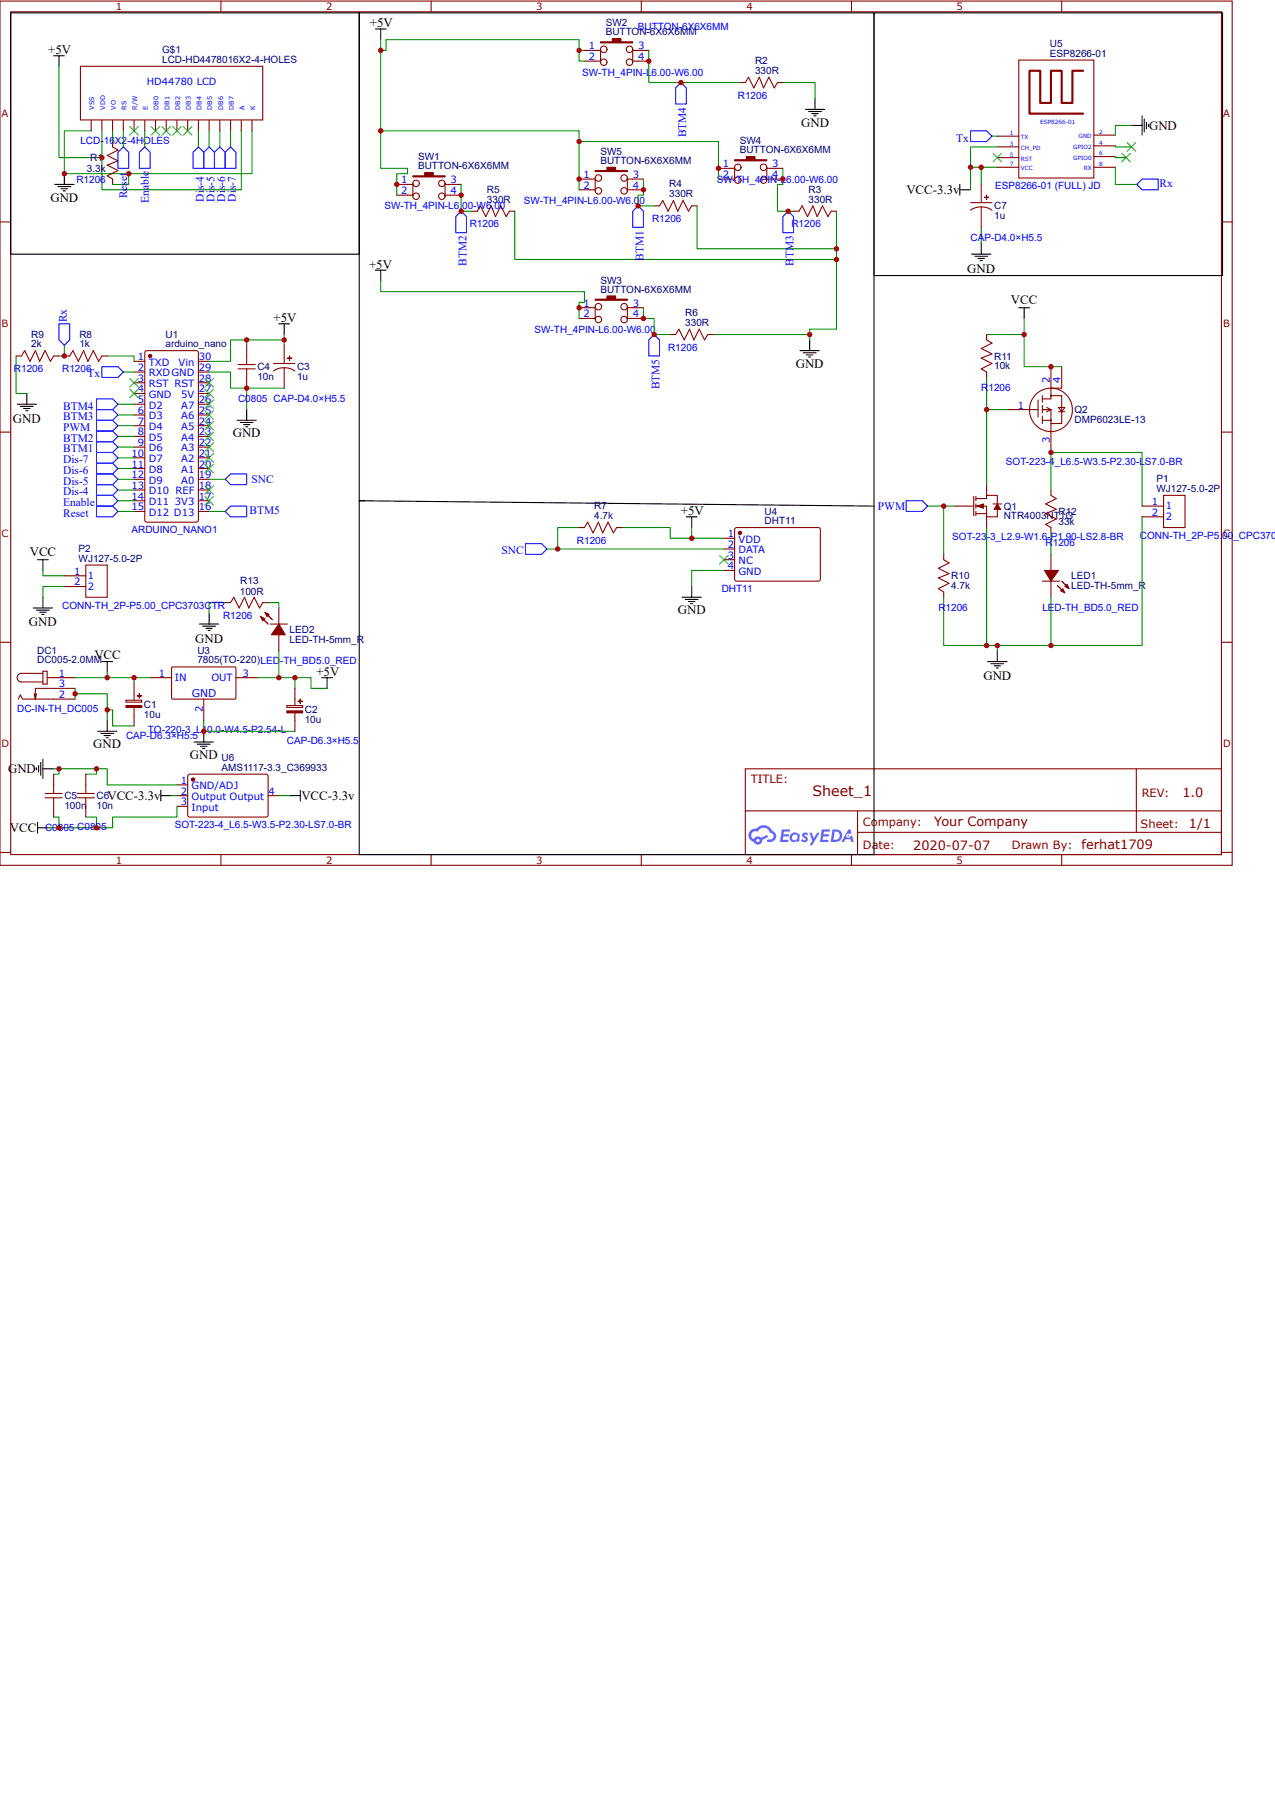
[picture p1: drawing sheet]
<svg xmlns="http://www.w3.org/2000/svg" width="210mm" height="297mm" viewBox="0 0 210 297" stroke-linecap="round" stroke-linejoin="round" font-family="sans-serif">
<g fill="none" stroke="#800" stroke-width=".18">
<path d="M0 .2h202.8v142.3h-202.8zM1.8 1.9h199.3v138.8h-199.3zM36.4 .2v1.7M71 .2v1.7M105.6 .2v1.7M140.2 .2v1.7M174.8 .2v1.7M0 36.5h1.8M201.1 36.5h1.7M0 71.1h1.8M201.1 71.1h1.7M0 105.7h1.8"/>
<path d="M201.1 105.7h1.7M122.7 126.6h78.4v14.1h-78.4zM122.7 133.5h78.3M141.2 137h59.8M141.2 133.5v7.1M187.1 126.6v10.4M0 140.3h1.8M36.4 140.7v1.8M71 140.7v1.8M105.6 140.7v1.8M140.2 140.7v1.8M174.8 140.7v1.8"/>
<path d="M201.1 140.3h1.7"/>
</g>
<g fill="#58f">
<path d="M132.2 137.2l.4-.1h.2l.3 .2-.2 .3a.24 .24 0 0 0-.2-.2 .24 .24 0 0 0-.3 .1 .73 .73 0 0 1 .5 1l-.6 .2-.5-.3 .3-.3 .3 .2 .2-.1a.88 .88 0 0 1-.5-.9z"/>
<path d="M133.3 137.1h.3l.4 .9 .5-.9h.4l-1.2 2.1h-.4l.4-.8z"/>
<path d="M128.7 136.6h1.3l.1 .1-.2 .2h-.8l-.1 .5h.8l.1 .1-.2 .2h-.8v.6h.7h.2v.3h-1.4z"/>
<path d="M135.3 136.6h1.3v.1l-.1 .2h-.9v.5h.7l.2 .1-.2 .2h-.8l-.1 .6h.8h.1v.3h-1.3z"/>
<path d="M139.7 136.6h.3l.2 .6-.3 .1a.35 .35 0 0 0-.6 .2 .35 .35 0 0 0 .3 .5 .35 .35 0 0 0 .4-.4l.3-.1 .2 1.1h-.4l-.1-.4h-.8l-.3 .4h-.4z"/>
<path d="M137 136.6l-.3 2h.7a1.05 1.05 0 0 0 1.2-1 1.05 1.05 0 0 0-1.2-1zM137.4 136.9a.71 .71 0 0 1 .8 .8 .71 .71 0 0 1-1 .6z"/>
<path d="M130.2 137.4a.77 .77 0 0 0 0 1 .77 .77 0 0 0 1 .1l.3 .1 .2-1.1-.3-.2a.76 .76 0 0 0-1.2 .1zM130.3 137.9a.5 .5 0 0 1 1 0 .5 .5 0 0 1-1 0z"/>
<path d="M123.5 136.7a1.09 1.09 0 0 0 .6 1.9 .72 .72 0 0 0 .8 .5 .72 .72 0 0 0 .6-.8l1-.5-.2-.4-1 .5a.73 .73 0 0 0-1.2 .3 .7 .7 0 0 1-.4-1 .7 .7 0 0 1 1.1-.3 1.06 1.06 0 0 1 1-.6 1.06 1.06 0 0 1 1 .8 .57 .57 0 0 1 .5 .7 .57 .57 0 0 1-.8 .4l-.3 .2a.91 .91 0 0 0 1.1 .1 .94 .94 0 0 0 .5-1 .94 .94 0 0 0-.7-.7 1.56 1.56 0 0 0-2.6-.4h-.4zM124.5 138.4a.27 .27 0 0 1 .5 0 .27 .27 0 0 1-.5 0z"/>
<circle cx="139.7" cy="137.6" r=".13"/>
</g>
<path d="M23.9 57.8l.3-.1h8.1l.4 .3v27.6l-.3 .4h-8.2l-.4-.3v-27.6z" fill="none" stroke="#800" stroke-width=".18"/>
<circle cx="24.7" cy="58.6" r=".27" fill="#800"/>
<g fill="none" stroke="#800" stroke-width=".18">
<path d="M22.1 59.5h1.7M32.7 59.5h1.7M22.1 61.3h1.7M22.1 63h1.7M22.1 64.8h1.7M22.1 66.6h1.7M22.1 68.3h1.7M22.1 70.1h1.7M22.1 71.9h1.7M22.1 73.6h1.7M22.1 75.4h1.7M22.1 77.1h1.7"/>
<path d="M22.1 78.9h1.7M32.7 61.3h1.7M32.7 63h1.7M32.7 64.8h1.7M32.7 66.6h1.7M32.7 68.3h1.7M32.7 70.1h1.7M32.7 71.9h1.7M32.7 73.6h1.7M32.7 75.4h1.7M32.7 77.1h1.7M32.7 78.9h1.7"/>
<path d="M22.1 80.7h1.7M22.1 82.4h1.7M22.1 84.2h1.7M32.7 80.7h1.7M32.7 82.4h1.7M32.7 84.2h1.7M121 87l.3-.1h13.6l.2 .3-.1 8.3-.3 .2-13.6-.1-.2-.3v-8.1zM3 115.1l.4-.7 .3 .7h8.7M6 114.2l-.2 .9M7.1 110.5h.7v2.1h-.7zM7.1 110.9h-3.6a.71 .71 0 0 0-.7 .7 .71 .71 0 0 0 .7 .7h3.6M7.8 111.6h4.6"/>
<path d="M12.4 113.3h-6.6v1.8l-.2-.9M24.7 111.6h3.5M28.3 109.9l10.4-.1 .1 .2v5l-.1 .1h-10.3l-.2-.2zM33.5 115.1v3.5M38.8 111.6h3.6"/>
<circle cx="24.7" cy="58.6" r=".27"/>
</g>
<g fill="none" stroke="#000" stroke-width=".18">
<path d="M1.8 2.1h57.3v39.7h-57.3zM59.1 2.1h84.8v138.6h-84.8zM61.8 4.8h1.8M62.7 4.8v1.7M132.6 18h3.2M133.1 18.4h2.1M133.6 18.7h1.1M134 19.1h.3M134.2 16.2v1.8M45.9 53.3h1.8M46.8 53.3v1.8M61.8 44.5h1.8"/>
<path d="M62.7 44.5v1.8M131.7 57.7h3.2M132.2 58.1h2.1M132.8 58.4h1M133.1 58.8h.4M133.3 56v1.7M39 69.2h3.2M39.5 69.6h2.2M40.1 69.9h1M40.4 70.3h.4M40.6 67.4v1.8M60 82.4h-.9l84.8 .9"/>
<path d="M17.7 118.6v1.8M53 111.6h1.7M53.8 111.6v1.7M16.1 120.4h3.1M16.6 120.8h2.1M17.1 121.1h1.1M17.5 121.5h.3M32 122.2h3.1M32.5 122.5h2.1M33 122.9h1.1M33.4 123.2h.3M33.5 120.4v1.8"/>
</g>
<g fill="none" stroke="#080" stroke-width=".18">
<path d="M62.7 6.5v21.2h4.4v.9h-1.8v3.5M62.7 8.3h.9v-1.8h31.7v1.8h.9M128.9 13.6h5.3v2.6M84.7 34.8v7.9h53M114.7 33.9v7.1h23M128.9 29.5v.9h-.9v4.4h2.6M137.7 34.8v19.4h-4.4v.9h-15.9M62.7 46.3v1.7h33.5v1.8h-.9v.9M19.4 78.9h2.7M19.4 77.1h2.7M19.4 75.4h2.7M19.4 68.3h2.7"/>
<path d="M19.4 73.6h2.7M19.4 71.9h2.7M19.4 70.1h2.7M19.4 66.6h2.7M19.4 84.2h2.7M19.4 82.4h2.7M19.4 80.7h2.7M34.4 84.2h2.7M12.4 114.2h5.3v4.4M12.4 113.3v1.8M12.4 111.6h12.3M17.7 116.9h.8v2.6h3.6"/>
<path d="M22.1 111.6v.9M33.5 118.6v1.8h15M42.4 111.6h6.1v1.7M48.5 111.6h2.7v1.7h2.6"/>
</g>
<g fill="none" stroke="#00f" stroke-width=".18">
<path d="M112.1 13.6l.9 .9v2.6h-1.8v-2.6zM75.9 34.8l.9 .9v2.6h-1.8v-2.6zM105 33.9l.9 .9v2.6h-1.7v-2.6zM129.8 34.8l.8 .9v2.6h-1.7v-2.6zM107.7 55.1l.9 .9v2.6h-1.8v-2.6zM15.9 79.8h2.6l.9 .9-.9 .9h-2.6zM15.9 78h2.6l.9 .9-.9 .9h-2.6zM15.9 76.3h2.6l.9 .8-.9 .9h-2.6zM15.9 74.5h2.6l.9 .9-.9 .9h-2.6zM15.9 67.4h2.6l.9 .9-.9 .9h-2.6zM15.9 69.2h2.6l.9 .9-.9 .9h-2.6zM15.9 71h2.6l.9 .9-.9 .8h-2.6z"/>
<path d="M15.9 72.7h2.6l.9 .9-.9 .9h-2.6zM15.9 65.7h2.6l.9 .9-.9 .8h-2.6zM15.9 83.3h2.6l.9 .9-.9 .9h-2.6zM15.9 81.6h2.6l.9 .8-.9 .9h-2.6zM37.1 84.2l.9-.9h2.6v1.8h-2.6z"/>
</g>
<circle cx="121.8" cy="87.7" r=".27" fill="#800"/>
<g fill="none" stroke="#800" stroke-width=".18">
<path d="M167.7 9.9h12.4v19.4h-12.4zM164.2 22.4h3.5M164.2 24.2h3.5M164.2 26h3.5M164.2 27.5h3.5M180.1 22.2h3.5M180.1 24h3.5M180.1 25.8h3.5M180.1 27.5h3.5M119.2 88.6h1.7M119.2 90.4h1.7M119.2 92.2h1.7"/>
<path d="M119.2 93.9h1.7M31 127.6l.2-.1h12.7l.2 .3v6.5l-.3 .2h-12.7l-.2-.3v-6.4z"/>
<circle cx="121.8" cy="87.7" r=".27"/>
</g>
<path d="M112.3 98.3h3.2M112.8 98.7h2.1M113 85.1h1.7M113.3 99h1.1M113.7 99.4h.3M113.9 85.1v1.8M113.9 96.6v1.7M16.8 108.9h1.7M17.7 108.9v1.8M6.2 136.3h1.7M6.2 135.4v1.8" fill="none" stroke="#000" stroke-width=".18"/>
<path d="M40.6 56h-2.6v3.5h-3.6M46.8 56h-6.2v.8M46.8 55.1v1.7M34.4 61.3h3.6v2.6h2.6M34.4 78.9h2.7M46.8 63.9h-6.2v3.5M90 90.4h1.8M95.3 86.9h-3.5v3.5h27.4M102.4 86.9h7.9v1.7h3.6M113.9 86.9v1.7h5.3M119.2 93.9h-5.3v2.7M17.7 110.7v.9" fill="none" stroke="#080" stroke-width=".18"/>
<path d="M37.1 78.9l.9-.9h2.6v1.8h-2.6zM86.5 89.5h2.7l.8 .9-.8 .9h-2.7z" fill="none" stroke="#00f" stroke-width=".18"/>
<path d="M178.3 11.7h-1.8v5.2h-1.7v-5.2h-1.8v5.2h-1.8v-5.2h-1.7v7h8.8" fill="none" stroke="#800" stroke-width=".35"/>
<circle cx="31.8" cy="128.3" r=".27" fill="#800"/>
<g fill="none" stroke="#800" stroke-width=".18">
<path d="M29.1 129.2h1.8M29.1 131h1.8M29.1 132.8h1.8M44.1 131h1.8"/>
<circle cx="31.8" cy="128.3" r=".27"/>
</g>
<g fill="none" stroke="#080" stroke-width=".18">
<path d="M161.5 27.5v2.9M161.5 37.4v2.7M163.3 22.4h.9M164.2 27.5h-4.4v3.7M164.2 24.2h-4.4v3.3M183.6 27.5v2.9h3.5M186.2 20.7h-2.6v1.5M2.6 58.6v6.2h1.8M10.6 56.8v1.8h-.9M17.7 58.6h4.4v.9M20.3 61.3h1.8M8.8 126.6h8.9v2.6h11.4"/>
<path d="M8.8 134.5h.9v1.8M9.7 126.6v.9h-.9M14.1 134.5h1.8v1.8M15.9 126.6v.9h-1.8M28.2 131h.9M29.1 132.8v1.7h-10.6v1.8h-10.6M45.9 131h1.8"/>
</g>
<g fill="none" stroke="#000" stroke-width=".18">
<path d="M143.9 2.1h57.4v43.3h-57.4zM188 19.1v3.1M188.4 19.6v2.1M158 31.2h1.8M158 30.4v1.7M186.2 20.7h1.8M188.7 20.1v1.1M189.1 20.5v.3M159.9 41.8h3.2M160.5 42.2h2.1M161 42.5h1.1M161.4 42.9h.3"/>
<path d="M161.5 40.1v1.7M2.8 66.6h3.2M3.4 66.9h2.1M3.9 67.3h1M4.2 67.6h.4M4.4 64.8v1.8M6 126.4v.4M6.4 126v1.1M6.7 125.5v2.1M7.1 126.6h1.7M7.1 125v3.2M26.5 131h1.7"/>
<path d="M26.5 130.1v1.8M47.7 131h1.7M49.4 130.1v1.8"/>
</g>
<path d="M159.8 21.5h2.6l.9 .9-.9 .9h-2.6zM187.1 30.4l.9-.9h2.7v1.7h-2.7zM9.7 53.3h1.8v2.7l-.9 .8-.9-.8zM16.8 60.4h2.6l.9 .9-.9 .8h-2.6z" fill="none" stroke="#00f" stroke-width=".18"/>
<path d="M160.8 83.3l1.1-.3v.7z" fill="#800"/>
<path d="M160.8 83.3l1.1-.3v.7z" fill="none" stroke="#800" stroke-width=".18"/>
<path d="M164.2 83l.5 .9h-1z" fill="#800"/>
<g fill="none" stroke="#800" stroke-width=".18">
<path d="M162.4 79.8v1.8M165.9 67.4h5M170.9 65.8v2.9M171.6 65.1v1.1M171.6 66.7v1.3M171.6 68.5v1.2M171.6 69.2h1.4M172.3 67.1l.7 .3M173 65.1h1.8v4.6h-1.8M173 67.4h-1.4h1.4v7.1M173 60.4v5.3h-1.4M173 67.4l-.7 .4"/>
<path d="M174.2 67.1h1.1l-.5 .7zM174.2 67.8h1.1M174.8 60.4v3.5h-1.8M157.1 83.3h3.2M160.3 81.7v3.2M160.6 82.1h1.8v-.5h1.8v1.4M160.6 83.3h1.8v1.8h1.8v-1.2M160.6 84.6h1.8M160.6 81.7v.7M160.6 83v.7M160.6 84.2v.7M162.4 85.1v1.8"/>
<path d="M163.5 83h1.4M164.2 83l.5 .9h-1z"/>
<circle cx="173" cy="67.5" r="3.6"/>
<circle cx="173" cy="69.2" r=".09"/>
<circle cx="173" cy="65.1" r=".09"/>
</g>
<path d="M167.7 50.7h1.8M168.6 50.7v1.7M162.6 108.9h3.2M163.1 109.3h2.1M163.7 109.6h1M164 110h.4M164.2 107.2v1.7" fill="none" stroke="#000" stroke-width=".18"/>
<path d="M162.4 55.1h6.2M168.6 52.4v8h6.2M162.4 62.1v5.3M165.9 67.4h-3.5v12.4M152.7 83.3h2.7M155.4 98.3v8h8.8v.9M157.1 83.3h-1.7v8M162.4 86.9v19.4M173 80.7v-6.2h15v8.8" fill="none" stroke="#080" stroke-width=".18"/>
<path d="M149.2 82.4h2.6l.9 .9-.9 .9h-2.6z" fill="none" stroke="#00f" stroke-width=".18"/>
<path d="M171.9 93.9h2.3l-1.2 1.8z" fill="#800"/>
<path d="M171.6 95.7h2.8M171.9 93.9h2.3l-1.2 1.8z" fill="none" stroke="#800" stroke-width=".18"/>
<path d="M174.8 95.7l.7 .7z" fill="#800"/>
<path d="M174.8 95.7l.7 .7" fill="none" stroke="#800" stroke-width=".18"/>
<path d="M174.1 96.4l.7 .7z" fill="#800"/>
<path d="M174.1 96.4l.7 .7" fill="none" stroke="#800" stroke-width=".18"/>
<path d="M175.3 96.6l.4-.4 .3 .7z" fill="#800"/>
<path d="M175.3 96.6l.4-.4 .3 .7z" fill="none" stroke="#800" stroke-width=".18"/>
<path d="M174.6 97.3l.3-.4 .4 .7z" fill="#800"/>
<path d="M173 91.3v2.6M173 95.7v2.6M174.6 97.3l.3-.4 .4 .7zM188 83.3h3.5M188 85.1h3.5M191.5 81.6h3.6v5.3h-3.6z" fill="none" stroke="#800" stroke-width=".18"/>
<path d="M173 98.3v8h-8.8M173 87.7v3.6M188 85.1v21.2h-15" fill="none" stroke="#080" stroke-width=".18"/>
<path d="M45.9 102.7l1.1 1.8h-2.3z" fill="#800"/>
<path d="M44.5 102.7h2.8M45.9 102.7l1.1 1.8h-2.3z" fill="none" stroke="#800" stroke-width=".18"/>
<path d="M43.4 102l.7 .7z" fill="#800"/>
<path d="M43.4 102l.7 .7" fill="none" stroke="#800" stroke-width=".18"/>
<path d="M44.1 101.3l.7 .7z" fill="#800"/>
<path d="M44.1 101.3l.7 .7" fill="none" stroke="#800" stroke-width=".18"/>
<path d="M42.9 101.5l.7 .4-.3 .3z" fill="#800"/>
<path d="M42.9 101.5l.7 .4-.3 .3z" fill="none" stroke="#800" stroke-width=".18"/>
<path d="M43.6 100.8l.7 .4-.3 .3z" fill="#800"/>
<g fill="none" stroke="#800" stroke-width=".18">
<path d="M121.8 13.6h.9l.5-.9 .9 1.8 .9-1.8 .7 1.8 .9-1.8 .9 1.8 .5-.9h.9M77.7 34.8h.9l.5-.9 .9 1.8 .9-1.8 .7 1.8 .8-1.8 .9 1.8 .6-.9h.8M107.7 33.9h.9l.5-.9 .9 1.8 .9-1.8 .7 1.8 .9-1.8 .8 1.8 .6-.9h.8M130.6 34.8h.9l.5-.9 .9 1.8 .9-1.8 .7 1.8 .9-1.8 .9 1.8 .5-.9h.9M2.6 58.6h.9l.6-.9 .8 1.8 .9-1.8 .7 1.8 .9-1.8 .9 1.8 .5-.9h.9M10.6 58.6h.9l.5-.9 .9 1.8 .9-1.8 .7 1.8 .9-1.8 .8 1.8 .6-.9h.9M45 59.8h3.5M46.8 56.8v3M110.3 55.1h.9l.5-.9 .9 1.8 .9-1.8 .7 1.8 .9-1.8 .9 1.8 .5-.9h.9M162.4 55.1v.9l.9 .5-1.8 .9 1.8 .9-1.8 .7 1.8 .8-1.8 .9 .9 .6v.8M46.8 60.6h-.8l-1 .5M46.8 60.6h.7l1 .5"/>
<path d="M46.8 60.6v3.3M10.6 94.8h3.5M10.6 96.6h3.5M14.1 93h3.6v5.3h-3.6zM95.3 86.9h.9l.5-.9 .9 1.7 .9-1.7 .7 1.7 .9-1.7 .9 1.7 .5-.8h.9M155.4 91.3v.9l.8 .5-1.7 .9 1.7 .8-1.7 .8 1.7 .8-1.7 .9 .9 .5v.9M173 80.7v.9l.9 .5-1.8 .9 1.8 .9-1.8 .7 1.8 .8-1.8 .9 .9 .6v.8M43.6 100.8l.7 .4-.3 .3zM45.9 100.1v2.6M45.9 104.5v2.7"/>
</g>
<path d="M183.6 25.8v.2h1.8M183.6 24v.2h2.6M133.3 55.1v.9M7.1 93.9v.9h3.5M10.6 96.6h-3.5v1.7M37.1 99.2h-2.7v1.8M44.1 99.2h1.8v.9M45.9 107.2v4.4" fill="none" stroke="#080" stroke-width=".18"/>
<path d="M6.2 92.2h1.7M7.1 92.2v1.7M7.1 98.3v1.8M5.5 100.1h3.2M6 100.4h2.1M6.5 100.8h1.1M6.9 101.2h.3M32.8 102.7h3.2M33.4 103.1h2.1M33.9 103.5h1.1M34.2 103.8h.4M34.4 101v1.7" fill="none" stroke="#000" stroke-width=".18"/>
<g fill="#000">
<path d="M163.5 25.2l1.4 1.5zM164.9 25.2l-1.4 1.5z"/>
<path d="M184.7 25.2l1.4 1.5zM186.1 25.2l-1.4 1.5z"/>
<path d="M185.5 23.5l1.5 1.4zM185.5 24.9l1.5-1.4z"/>
<path d="M21.4 62.3l1.4 1.4zM22.8 62.3l-1.4 1.4z"/>
<path d="M21.4 64.1l1.4 1.4zM21.4 65.5l1.4-1.4z"/>
<path d="M33.7 80l1.4 1.4zM33.7 81.4l1.4-1.4z"/>
<path d="M33.7 76.4l1.4 1.5zM35.1 76.4l-1.4 1.5z"/>
<path d="M33.7 74.7l1.4 1.4zM35.1 74.7l-1.4 1.4z"/>
<path d="M33.7 72.9l1.4 1.4zM35.1 72.9l-1.4 1.4z"/>
<path d="M33.7 71.1l1.4 1.5zM35.1 71.1l-1.4 1.5z"/>
<path d="M33.7 69.4l1.4 1.4zM35.1 69.4l-1.4 1.4z"/>
<path d="M33.7 67.6l1.4 1.4zM35.1 67.6l-1.4 1.4z"/>
<path d="M33.7 65.8l1.4 1.5zM33.7 67.3l1.4-1.5z"/>
<path d="M33.7 64.1l1.4 1.4zM33.7 65.5l1.4-1.4z"/>
<path d="M33.7 62.3l1.4 1.4zM35.1 62.3l-1.4 1.4z"/>
<path d="M33.7 81.7l1.4 1.4zM33.7 83.1l1.4-1.4z"/>
<path d="M118.5 91.4l1.4 1.5zM119.9 91.4l-1.4 1.5z"/>
</g>
<g fill="none" stroke="#3c3" stroke-width=".18">
<path d="M163.5 25.2l1.4 1.5M164.9 25.2l-1.4 1.5M184.7 25.2l1.4 1.5M185.5 23.5l1.5 1.4M186.1 25.2l-1.4 1.5M187 23.5l-1.5 1.4M21.4 62.3l1.4 1.4M21.4 64.1l1.4 1.4M22.8 62.3l-1.4 1.4M22.8 64.1l-1.4 1.4M33.7 74.7l1.4 1.4M33.7 80l1.4 1.4"/>
<path d="M33.7 76.4l1.4 1.5M33.7 72.9l1.4 1.4M33.7 71.1l1.4 1.5M33.7 69.4l1.4 1.4M33.7 67.6l1.4 1.4M33.7 65.8l1.4 1.5M33.7 64.1l1.4 1.4M33.7 62.3l1.4 1.4M35.1 80l-1.4 1.4M35.1 76.4l-1.4 1.5M35.1 74.7l-1.4 1.4M35.1 72.9l-1.4 1.4"/>
<path d="M35.1 71.1l-1.4 1.5M35.1 69.4l-1.4 1.4M35.1 67.6l-1.4 1.4M35.1 65.8l-1.4 1.5M35.1 64.1l-1.4 1.4M35.1 62.3l-1.4 1.4M33.7 81.7l1.4 1.4M35.1 81.7l-1.4 1.4M118.5 91.4l1.4 1.5M119.9 91.4l-1.4 1.5"/>
</g>
<path d="M47.3 59h.7z" fill="#800"/>
<path d="M47.3 59h.7z" fill="none" stroke="#800" stroke-width=".18"/>
<path d="M47.6 58.6l.1 .7z" fill="#800"/>
<path d="M40.6 56.8v3.2M47.6 58.6l.1 .7zM39.2 60.7h2.8M39.2 60h2.8M40.6 60.7v3.2M20.7 116.2h2.6v.3h-2.6zM20.7 115.3h2.6v.3h-2.6zM22.1 112.5v2.8M22.1 116.5v3" fill="none" stroke="#800" stroke-width=".18"/>
<path d="M20.7 116.3h2.6" fill="none" stroke="#800" stroke-width=".32"/>
<path d="M22.6 114.6h.7z" fill="#800"/>
<path d="M22.6 114.6h.7z" fill="none" stroke="#800" stroke-width=".18"/>
<path d="M22.9 114.2v.7z" fill="#800"/>
<path d="M22.9 114.2v.7zM47.2 117h2.6v.4h-2.6zM47.2 116.2h2.6v.3h-2.6zM48.5 113.3v2.9M48.5 117.4v3" fill="none" stroke="#800" stroke-width=".18"/>
<path d="M47.2 117.2h2.6" fill="none" stroke="#800" stroke-width=".32"/>
<path d="M49.1 115.5h.7z" fill="#800"/>
<path d="M49.1 115.5h.7z" fill="none" stroke="#800" stroke-width=".18"/>
<path d="M49.4 115.1v.7z" fill="#800"/>
<g fill="none" stroke="#800" stroke-width=".18">
<path d="M159.8 33.4h3.5M161.5 34.1l-1.1 .1-.6 .4M161.5 34.1h.8l1 .5M161.5 30.4v3M161.5 34.1v3.3M37.1 99.2h.9l.5-.9 .9 1.8 .9-1.8 .7 1.8 .8-1.8 .9 1.8 .6-.9h.8M49.4 115.1v.7zM7.4 130.6h2.8M7.4 131.3h2.8M8.8 127.5v3.1M8.8 131.3v3.2M12.7 130.6h2.8"/>
<path d="M12.7 131.3h2.8M14.1 127.5v3.1M14.1 131.3v3.2"/>
</g>
<path d="M162.1 32.5h.7z" fill="#800"/>
<path d="M162.1 32.5h.7z" fill="none" stroke="#800" stroke-width=".18"/>
<path d="M162.4 32.1v.7z" fill="#800"/>
<path d="M96.2 8.3h1.8M96.2 10.1h1.8M162.4 32.1v.7z" fill="none" stroke="#800" stroke-width=".18"/>
<path d="M98.9 6.9h1.9v-.5h1.4v.5h2v.2h-5.3z" fill="#800"/>
<g fill="none" stroke="#800" stroke-width=".18">
<path d="M98 8.3h.9M98 10.1h.9M98.9 6.9h1.9v-.5h1.4v.5h2v.2h-5.3zM98.9 8.1v2.1M104.2 8.3h2.6M104.2 10.1h2.6M104.2 8.1v2.1M65.3 30.4h1.8M65.3 32.1h1.8"/>
<circle cx="99.4" cy="10.2" r=".53"/>
<circle cx="99.4" cy="8.1" r=".53"/>
<circle cx="103.6" cy="8.1" r=".53"/>
<circle cx="103.6" cy="10.2" r=".53"/>
</g>
<path d="M106.8 8.3v5.3h15" fill="none" stroke="#080" stroke-width=".18"/>
<path d="M68 29h1.9v-.6h1.4v.6h2v.1h-5.3z" fill="#800"/>
<g fill="none" stroke="#800" stroke-width=".18">
<path d="M67.1 30.4h.9M67.1 32.1h.9M68 29h1.9v-.6h1.4v.6h2v.1h-5.3zM68 30.2v2.1M73.3 30.4h2.6M73.3 32.1h2.6M73.3 30.2v2.1M95.3 29.5h1.8M95.3 31.2h1.8"/>
<circle cx="68.5" cy="32.3" r=".53"/>
<circle cx="68.5" cy="30.2" r=".53"/>
<circle cx="72.7" cy="30.2" r=".53"/>
<circle cx="72.7" cy="32.3" r=".53"/>
</g>
<path d="M75.9 30.4v4.4h1.8" fill="none" stroke="#080" stroke-width=".18"/>
<path d="M98 28.1h1.9v-.6h1.4v.6h2v.1h-5.3z" fill="#800"/>
<g fill="none" stroke="#800" stroke-width=".18">
<path d="M97.1 29.5h.9M97.1 31.2h.9M98 28.1h1.9v-.6h1.4v.6h2v.1h-5.3zM98 29.3v2.1M103.3 29.5h2.6M103.3 31.2h2.6M103.3 29.3v2.1M118.3 29.5h1.7M118.3 27.7h1.7"/>
<circle cx="98.5" cy="29.3" r=".53"/>
<circle cx="98.5" cy="31.4" r=".53"/>
<circle cx="102.7" cy="29.3" r=".53"/>
<circle cx="102.7" cy="31.4" r=".53"/>
</g>
<path d="M62.7 21.5h32.6v9.7M105.9 29.5v2.6h-.9v1.8h2.7" fill="none" stroke="#080" stroke-width=".18"/>
<path d="M120.9 26.3h2v-.5h1.4v.5h1.9v.2h-5.3z" fill="#800"/>
<g fill="none" stroke="#800" stroke-width=".18">
<path d="M120 27.7h.9M120 29.5h.9M120.9 26.3h2v-.5h1.4v.5h1.9v.2h-5.3zM120.9 27.5v2.2M126.2 27.7h2.7M126.2 29.5h2.7M126.2 27.5v2.2M95.3 50.7h1.8M95.3 52.4h1.8"/>
<circle cx="121.5" cy="27.5" r=".53"/>
<circle cx="121.5" cy="29.7" r=".53"/>
<circle cx="125.7" cy="29.7" r=".53"/>
<circle cx="125.7" cy="27.5" r=".53"/>
</g>
<path d="M95.3 23.3h23v6.2M128.9 27.7v1.8" fill="none" stroke="#080" stroke-width=".18"/>
<path d="M98 49.3h1.9v-.6h1.4v.6h2v.1h-5.3z" fill="#800"/>
<g fill="none" stroke="#800" stroke-width=".18">
<path d="M13.2 10.9h30.1v8.8h-30.1zM15 19.8v1.7M16.8 19.8v1.7M18.5 19.8v1.7M20.3 19.8v1.7M22.1 19.8v1.7M23.8 19.8v1.7M25.6 19.8v1.7M27.4 19.8v1.7M29.1 19.8v1.7M30.9 19.8v1.7M32.7 19.8v1.7"/>
<path d="M34.4 19.8v1.7M36.2 19.8v1.7M38 19.8v1.7M39.7 19.8v1.7M41.5 19.8v1.7M18.5 23.3v.9l.9 .5-1.7 .9 1.7 .9-1.7 .7 1.7 .9-1.7 .9 .8 .5v.9M97.1 50.7h.9M97.1 52.4h.9M98 49.3h1.9v-.6h1.4v.6h2v.1h-5.3zM98 50.5v2.1M103.3 50.7h2.6M103.3 52.4h2.6"/>
<path d="M103.3 50.5v2.1"/>
<circle cx="98.5" cy="50.5" r=".53"/>
<circle cx="98.5" cy="52.6" r=".53"/>
<circle cx="102.7" cy="50.5" r=".53"/>
<circle cx="102.7" cy="52.6" r=".53"/>
</g>
<g fill="none" stroke="#080" stroke-width=".18">
<path d="M9.7 10.9v15.1h7.1v-4.5M95.3 8.3v1.8h.9M15 21.5h-4.4v7.1h30.9v-7.1M18.5 21.5v1.8M20.3 21.5v2.7M21.2 28.6v1.8h-2.7M23.8 21.5v2.7M32.7 21.5v2.7M34.4 21.5v2.7M36.2 21.5v2.7M38 21.5v2.7M39.7 21.5v9.7h-22.9v-5.2"/>
<path d="M95.3 50.7v1.7M105.9 50.7v1.7h1.8v2.7h2.6"/>
</g>
<path d="M20.3 24.2l.9 .9v2.6h-1.8v-2.6zM23.8 24.2l.9 .9v2.6h-1.8v-2.6zM32.7 24.2l.8 .9v2.6h-1.7v-2.6zM34.4 24.2l.9 .9v2.6h-1.8v-2.6zM36.2 24.2l.9 .9v2.6h-1.8v-2.6zM38 24.2l.8 .9v2.6h-1.7v-2.6z" fill="none" stroke="#00f" stroke-width=".18"/>
<path d="M8.8 9.2h1.8M9.7 9.2v1.7M9 30.4h3.2M9.5 30.7h2.2M10.1 31.1h1M10.4 31.4h.4M10.6 28.6v1.8" fill="none" stroke="#000" stroke-width=".18"/>
<g fill="#000">
<path d="M21.4 20.8l1.4 1.4zM21.4 22.2l1.4-1.4z"/>
<path d="M24.9 20.8l1.4 1.4zM26.3 20.8l-1.4 1.4z"/>
<path d="M26.7 20.8l1.4 1.4zM26.7 22.2l1.4-1.4z"/>
<path d="M28.4 20.8l1.4 1.4zM28.4 22.2l1.4-1.4z"/>
<path d="M30.2 20.8l1.4 1.4zM30.2 22.2l1.4-1.4z"/>
</g>
<path d="M21.4 20.8l1.4 1.4M22.8 20.8l-1.4 1.4M24.9 20.8l1.4 1.4M26.3 20.8l-1.4 1.4M26.7 20.8l1.4 1.4M28.1 20.8l-1.4 1.4M28.4 20.8l1.4 1.4M29.8 20.8l-1.4 1.4M30.2 20.8l1.4 1.4M31.6 20.8l-1.4 1.4" fill="none" stroke="#3c3" stroke-width=".18"/>
<g fill="#c00">
<circle cx="95.3" cy="8.3" r=".44"/>
<circle cx="16.8" cy="26" r=".44"/>
<circle cx="95.3" cy="50.7" r=".44"/>
<circle cx="128.9" cy="29.5" r=".44"/>
<circle cx="118.3" cy="27.7" r=".44"/>
<circle cx="95.3" cy="29.5" r=".44"/>
<circle cx="105.9" cy="31.2" r=".44"/>
<circle cx="65.3" cy="30.4" r=".44"/>
<circle cx="75.9" cy="32.1" r=".44"/>
<circle cx="105" cy="33.9" r=".44"/>
<circle cx="62.7" cy="21.5" r=".44"/>
<circle cx="112.1" cy="13.6" r=".44"/>
<circle cx="45.9" cy="111.6" r=".44"/>
<circle cx="173" cy="106.3" r=".44"/>
<circle cx="173" cy="74.5" r=".44"/>
<circle cx="164.2" cy="106.3" r=".44"/>
<circle cx="162.4" cy="67.4" r=".44"/>
<circle cx="161.5" cy="27.5" r=".44"/>
<circle cx="159.8" cy="27.5" r=".44"/>
<circle cx="15.9" cy="136.3" r=".44"/>
<circle cx="9.7" cy="126.6" r=".44"/>
<circle cx="17.7" cy="111.6" r=".44"/>
<circle cx="46.8" cy="56" r=".44"/>
<circle cx="91.8" cy="90.4" r=".44"/>
<circle cx="113.9" cy="88.6" r=".44"/>
<circle cx="129.8" cy="34.8" r=".44"/>
<circle cx="137.7" cy="42.7" r=".44"/>
<circle cx="33.5" cy="120.4" r=".44"/>
<circle cx="22.1" cy="111.6" r=".44"/>
<circle cx="12.4" cy="114.2" r=".44"/>
<circle cx="17.7" cy="116.9" r=".44"/>
<circle cx="48.5" cy="111.6" r=".44"/>
<circle cx="62.7" cy="8.3" r=".44"/>
<circle cx="137.7" cy="41" r=".44"/>
<circle cx="40.6" cy="63.9" r=".44"/>
<circle cx="40.6" cy="56" r=".44"/>
<circle cx="9.7" cy="136.3" r=".44"/>
<circle cx="15.9" cy="126.6" r=".44"/>
<circle cx="173" cy="60.4" r=".44"/>
<circle cx="168.6" cy="55.1" r=".44"/>
<circle cx="162.4" cy="106.3" r=".44"/>
<circle cx="155.4" cy="83.3" r=".44"/>
<circle cx="133.3" cy="55.1" r=".44"/>
<circle cx="10.6" cy="58.6" r=".44"/>
<circle cx="75.9" cy="34.8" r=".44"/>
<circle cx="95.3" cy="23.3" r=".44"/>
<circle cx="105.9" cy="52.4" r=".44"/>
<circle cx="107.7" cy="55.1" r=".44"/>
<circle cx="10.6" cy="28.6" r=".44"/>
<circle cx="21.2" cy="28.6" r=".44"/>
<circle cx="106.8" cy="10.1" r=".44"/>
</g>
<text font-size="2.4" fill="#800" x="133.7" y="131.1">Sheet_1</text>
<g font-size="2.1">
<text x="60.9" y="4.4">+5V</text>
<text x="7.9" y="8.8">+5V</text>
<text x="131.9" y="20.8">GND</text>
<text x="189.2" y="21.4">GND</text>
<text x="8.3" y="33.2">GND</text>
<text x="149.2" y="32">VCC-3.3v</text>
<text x="60.7" y="44.3">+5V</text>
<text x="159.2" y="44.9">GND</text>
<text x="45" y="53">+5V</text>
<text x="166.4" y="50.1">VCC</text>
<text x="131" y="60.6">GND</text>
<text x="2.1" y="69.6">GND</text>
<text x="38.3" y="72">GND</text>
<text x="112.1" y="84.7">+5V</text>
<text x="4.9" y="91.6">VCC</text>
<text x="111.6" y="101.2">GND</text>
<text x="4.8" y="103.1">GND</text>
<text x="32.1" y="105.8">GND</text>
<text x="15.5" y="108.6">VCC</text>
<text x="52.1" y="111.2">+5V</text>
<text x="161.9" y="112">GND</text>
<text x="15.4" y="123.2">GND</text>
<text x="31.2" y="125">GND</text>
<text x="1.3" y="127.3">GND</text>
<text x="17.7" y="131.7">VCC-3.3v</text>
<text x="49.6" y="131.7">VCC-3.3v</text>
<text x="1.6" y="137">VCC</text>
</g>
<g font-size="2.1" fill="#800">
<text x="194.7" y="131.2">1.0</text>
<text x="153.8" y="136">Your Company</text>
<text x="195.7" y="136.4">1/1</text>
<text x="150.3" y="139.9">2020-07-07</text>
<text x="178.1" y="139.9">ferhat1709</text>
</g>
<g font-size="1.9" fill="#00f">
<text x="113" y="22.6" transform="rotate(-90 113 22.6)">BTM4</text>
<text x="157.4" y="23.3">Tx</text>
<text x="21" y="29.8" transform="rotate(-90 21 29.8)">et</text>
<text x="21" y="32.6" transform="rotate(-90 21 32.6)">Res</text>
<text x="24.5" y="33.4" transform="rotate(-90 24.5 33.4)">Enable</text>
<text x="33.5" y="33.2" transform="rotate(-90 33.5 33.2)">Dis-4</text>
<text x="35.3" y="33.2" transform="rotate(-90 35.3 33.2)">Dis-5</text>
<text x="37.1" y="33.2" transform="rotate(-90 37.1 33.2)">Dis-6</text>
<text x="38.8" y="33.2" transform="rotate(-90 38.8 33.2)">Dis-7</text>
<text x="190.9" y="30.8">Rx</text>
<text x="76.8" y="43.8" transform="rotate(-90 76.8 43.8)">BTM2</text>
<text x="105.9" y="42.9" transform="rotate(-90 105.9 42.9)">BTM1</text>
<text x="130.6" y="43.8" transform="rotate(-90 130.6 43.8)">B</text>
<text x="130.6" y="42.5" transform="rotate(-90 130.6 42.5)">TM3</text>
<text x="11" y="53.1" transform="rotate(-90 11 53.1)">Rx</text>
<text x="14.4" y="62.1">Tx</text>
<text x="108.6" y="64.1" transform="rotate(-90 108.6 64.1)">BTM5</text>
<text x="10.4" y="69.2">BTM3</text>
<text x="10.4" y="71">PWM</text>
<text x="10.4" y="67.4">BTM4</text>
<text x="10.4" y="76.3">Dis-7</text>
<text x="10.4" y="72.7">BTM2</text>
<text x="10.4" y="74.5">BTM1</text>
<text x="10.4" y="83.3">Enable</text>
<text x="10.4" y="81.6">Dis-4</text>
<text x="10.4" y="79.8">Dis-5</text>
<text x="10.4" y="78">Dis-6</text>
<text x="41.4" y="79.5">SNC</text>
<text x="144.5" y="83.9">PWM</text>
<text x="10.4" y="85.1">Reset</text>
<text x="41.1" y="84.6">BTM5</text>
<text x="82.6" y="91.3">SNC</text>
</g>
<g font-size="1.9" fill="#800">
<text x="123.6" y="128.9">TITLE:</text>
<text x="187.9" y="131.2">REV:</text>
<text x="142" y="136">Company:</text>
<text x="187.8" y="136.3">Sheet:</text>
<text x="142" y="139.8">Date:</text>
<text x="166.6" y="139.9">Drawn By:</text>
</g>
<text font-size="1.8" fill="#00f" x="31.6" y="114.7">GND</text>
<g font-size="1.6" fill="#800">
<text x="19.1" y="1.7">1</text>
<text x="53.7" y="1.7">2</text>
<text x="88.3" y="1.7">3</text>
<text x="122.9" y="1.7">4</text>
<text x="157.5" y="1.7">5</text>
<text x=".3" y="19.2">A</text>
<text x="201.3" y="19.2">A</text>
<text x=".3" y="53.8">B</text>
<text x="201.3" y="53.8">B</text>
<text x=".3" y="88.4">C</text>
<text x="201.3" y="88.4">C</text>
<text x=".3" y="123">D</text>
<text x="201.3" y="123">D</text>
<text x="19.1" y="142.2">1</text>
<text x="53.7" y="142.2">2</text>
<text x="88.3" y="142.2">3</text>
<text x="122.9" y="142.2">4</text>
<text x="157.5" y="142.2">5</text>
</g>
<g font-size="1.6" fill="#000080">
<text x="99.7" y="5.8">BUTTON-6X6X6MM</text>
<text x="99.7" y="4.4">SW2</text>
<text x="26.7" y="10.4">LCD-HD4478016X2-4-HOLES</text>
<text x="26.7" y="8.8">G$1</text>
<text x="124.3" y="10.6">R2</text>
<text x="172.8" y="9.4">ESP8266-01</text>
<text x="172.8" y="7.8">U5</text>
<text x="124.3" y="12.2">330R</text>
<text x="121.8" y="23.8">SW4</text>
<text x="14.3" y="28.3">3.3k</text>
<text x="14.8" y="26.5">R1</text>
<text x="68.8" y="27.9">BUTTON-6X6X6MM</text>
<text x="68.8" y="26.4">SW1</text>
<text x="98.8" y="27">BUTTON-6X6X6MM</text>
<text x="98.8" y="25.5">SW5</text>
<text x="121.8" y="25.2">BUTTON-6X6X6MM</text>
<text x="80.2" y="33.4">330R</text>
<text x="80.2" y="31.8">R5</text>
<text x="110.2" y="32.5">330R</text>
<text x="110.2" y="30.9">R4</text>
<text x="133.1" y="33.4">330R</text>
<text x="133.1" y="31.7">R3</text>
<text x="163.7" y="34.5">C7</text>
<text x="163.7" y="36.1">1u</text>
<text x="98.8" y="46.7">SW3</text>
<text x="98.8" y="48.2">BUTTON-6X6X6MM</text>
<text x="112.8" y="53.7">330R</text>
<text x="112.8" y="52.1">R6</text>
<text x="5.1" y="57.2">2k</text>
<text x="5.1" y="55.6">R9</text>
<text x="13.1" y="57.2">1k</text>
<text x="13.1" y="55.6">R8</text>
<text x="27.2" y="57.1">arduino_nano</text>
<text x="27.2" y="55.7">U1</text>
<text x="163.7" y="59.2">R11</text>
<text x="42.4" y="62.6">10n</text>
<text x="42.4" y="60.9">C4</text>
<text x="48.9" y="62.6">1u</text>
<text x="48.9" y="60.9">C3</text>
<text x="163.7" y="60.8">10k</text>
<text x="176.9" y="69.6">DMP6023LE-13</text>
<text x="176.9" y="68">Q2</text>
<text x="97.8" y="83.8">R7</text>
<text x="165.2" y="83.9">Q1</text>
<text x="190.4" y="81">WJ127-5.0-2P</text>
<text x="190.4" y="79.4">P1</text>
<text x="97.8" y="85.4">4.7k</text>
<text x="125.9" y="86.3">DHT11</text>
<text x="125.9" y="84.7">U4</text>
<text x="165.2" y="85.4">NTR4003NT1G</text>
<text x="174.2" y="86.4">33k</text>
<text x="174.2" y="84.8">R12</text>
<text x="12.9" y="92.5">WJ127-5.0-2P</text>
<text x="12.9" y="90.9">P2</text>
<text x="156.6" y="95.4">R10</text>
<text x="176.4" y="95.4">LED1</text>
<text x="39.5" y="98">100R</text>
<text x="39.5" y="96.2">R13</text>
<text x="156.6" y="97">4.7k</text>
<text x="176.4" y="97">LED-TH-5mm_R</text>
<text x="6.1" y="107.6">DC1</text>
<text x="32.5" y="107.6">U3</text>
<text x="47.7" y="105.8">LED-TH-5mm_R</text>
<text x="47.7" y="104.2">LED2</text>
<text x="6.1" y="109.2">DC005-2.0MM</text>
<text x="32.5" y="109.2">7805(TO-220)LED</text>
<text x="23.7" y="118.2">10u</text>
<text x="23.7" y="116.6">C1</text>
<text x="50.2" y="119">10u</text>
<text x="50.2" y="117.4">C2</text>
<text x="36.5" y="125.3">U6</text>
<text x="10.6" y="131.6">C5</text>
<text x="15.9" y="131.6">C6</text>
<text x="36.5" y="126.9">AMS1117-3.3_C369933</text>
<text x="10.6" y="133.2">100n</text>
<text x="15.9" y="133.2">10n</text>
</g>
<g font-size="1.6" fill="#00f">
<text x="105" y="4.9">BUTTON-6X6X6MM</text>
<text x="96.9" y="8.1">1</text>
<text x="96.9" y="9.9">2</text>
<text x="105" y="8.1">3</text>
<text x="105" y="9.9">4</text>
<text x="24.2" y="14">HD44780 LCD</text>
<text x="95.9" y="12.5">SW-TH_4PIN-L</text>
<text x="107.3" y="12.5">6.00-W6.00</text>
<text x="121.5" y="16.2">R1206</text>
<text x="13.2" y="23.8">LCD-</text>
<text x="17.1" y="23.8">16X2-4HOLES</text>
<text x="96" y="29.3">1</text>
<text x="104.2" y="29.3">3</text>
<text x="119" y="27.5">1</text>
<text x="119" y="29.3">2</text>
<text x="127.1" y="27.5">3</text>
<text x="127.1" y="29.3">4</text>
<text x="12.6" y="30.1">R1206</text>
<text x="63.3" y="34.5">SW-TH_4PIN-L6.</text>
<text x="66" y="30.2">1</text>
<text x="66" y="32">2</text>
<text x="74.1" y="30.2">3</text>
<text x="74.1" y="32">4</text>
<text x="76.1" y="34.5">00-W6.00</text>
<text x="86.2" y="33.6">SW-TH_4PIN-L6.00-W6.00</text>
<text x="96" y="31.1">2</text>
<text x="104.2" y="31.1">4</text>
<text x="118" y="30.1">SW-TH_4PIN-L6.00-W6.00</text>
<text x="163.8" y="31.1">ESP8266-01 (FULL) JD</text>
<text x="77.3" y="37.4">R1206</text>
<text x="107.3" y="36.5">R1206</text>
<text x="130.3" y="37.4">R1206</text>
<text x="159.8" y="39.6">CAP-D4.0×H5.5</text>
<text x="96" y="50.5">1</text>
<text x="96" y="52.3">2</text>
<text x="104.2" y="50.5">3</text>
<text x="104.2" y="52.3">4</text>
<text x="22.7" y="59.3">1</text>
<text x="32.7" y="59.3">30</text>
<text x="88" y="54.8">SW-TH_4PIN-L6.00-W6.00</text>
<text x="110" y="57.7">R1206</text>
<text x="2.3" y="61.3">R1206</text>
<text x="10.2" y="61.3">R1206</text>
<text x="22.7" y="61.1">2</text>
<text x="22.7" y="62.8">3</text>
<text x="22.7" y="64.6">4</text>
<text x="24.5" y="60.2">TXD</text>
<text x="24.5" y="62">RXDGND</text>
<text x="24.5" y="63.7">RST RST</text>
<text x="24.5" y="65.5">GND</text>
<text x="29.4" y="60.2">Vin</text>
<text x="29.8" y="65.5">5V</text>
<text x="32.7" y="64.6">27</text>
<text x="32.7" y="62.8">28</text>
<text x="32.7" y="61.1">29</text>
<text x="161.5" y="64.4">R</text>
<text x="162.7" y="64.4">1206</text>
<text x="172.8" y="63" transform="rotate(-90 172.8 63)">2</text>
<text x="174.6" y="63" transform="rotate(-90 174.6 63)">4</text>
<text x="22.7" y="66.4">5</text>
<text x="22.7" y="68.1">6</text>
<text x="22.7" y="69.9">7</text>
<text x="22.7" y="71.7">8</text>
<text x="24.5" y="67.3">D2</text>
<text x="24.5" y="69">D3</text>
<text x="24.5" y="70.8">D4</text>
<text x="29.8" y="70.8">A5</text>
<text x="29.8" y="69">A6</text>
<text x="29.8" y="67.3">A7</text>
<text x="32.7" y="71.7">23</text>
<text x="32.7" y="69.9">24</text>
<text x="32.7" y="68.1">25</text>
<text x="32.7" y="66.4">26</text>
<text x="39.2" y="66.1">C0805 CAP-D4.0×H5.5</text>
<text x="167.5" y="67.3">1</text>
<text x="21.7" y="75.2">10</text>
<text x="21.7" y="77">11</text>
<text x="22.7" y="73.4">9</text>
<text x="24.5" y="72.6">D5</text>
<text x="24.5" y="74.3">D6</text>
<text x="24.5" y="76.1">D7</text>
<text x="24.5" y="77.9">D8</text>
<text x="29.8" y="77.9">A1</text>
<text x="29.8" y="76.1">A2</text>
<text x="29.8" y="74.3">A3</text>
<text x="29.8" y="72.6">A4</text>
<text x="32.7" y="77">20</text>
<text x="32.7" y="75.2">21</text>
<text x="32.7" y="73.4">22</text>
<text x="165.6" y="76.6">SOT-223-4_L6.5-W3.5-P2.30-L</text>
<text x="172.8" y="72.9" transform="rotate(-90 172.8 72.9)">3</text>
<text x="188.5" y="76.6">S7.0-BR</text>
<text x="21.7" y="78.7">12</text>
<text x="21.7" y="80.5">13</text>
<text x="21.7" y="82.3">14</text>
<text x="24.5" y="79.6">D9</text>
<text x="24.5" y="81.4">D10 REF</text>
<text x="24.5" y="83.1">D11</text>
<text x="28.8" y="83.1">3V3</text>
<text x="29.8" y="79.6">A0</text>
<text x="32.7" y="82.3">17</text>
<text x="32.7" y="80.5">18</text>
<text x="32.7" y="78.7">19</text>
<text x="189.6" y="83.1">1</text>
<text x="191.9" y="83.9">1</text>
<text x="21.6" y="87.7">ARDUINO_NANO1</text>
<text x="21.7" y="84">15</text>
<text x="24.5" y="84.9">D12 D13</text>
<text x="32.7" y="84">16</text>
<text x="95" y="89.5">R1206</text>
<text x="119.8" y="88.4">1</text>
<text x="121.6" y="89.3">VDD</text>
<text x="156.8" y="89">SOT-23</text>
<text x="162.4" y="89">-3_L2.9-W1.6-P1.90-LS2.8-BR</text>
<text x="172.1" y="90">R</text>
<text x="173.3" y="90">1206</text>
<text x="187.7" y="88.7">CONN-TH_2P-P5.</text>
<text x="189.6" y="84.9">2</text>
<text x="191.9" y="85.6">2</text>
<text x="201.2" y="88.7">00</text>
<text x="203" y="88.7">_CPC370</text>
<text x="12.2" y="94.6">1</text>
<text x="14.5" y="95.3">1</text>
<text x="119.8" y="90.2">2</text>
<text x="119.8" y="92">3</text>
<text x="119.8" y="93.7">4</text>
<text x="121.6" y="91.1">DATA</text>
<text x="121.6" y="92.9">NC</text>
<text x="121.6" y="94.6">GND</text>
<text x="10.2" y="100.2">CONN-TH_2P-P5.00_CPC3703CTR</text>
<text x="12.2" y="96.4">2</text>
<text x="14.5" y="97.1">2</text>
<text x="36.7" y="101.9">R1206</text>
<text x="118.8" y="97.4">DHT11</text>
<text x="154.5" y="100.5">R</text>
<text x="155.7" y="100.5">1206</text>
<text x="171.6" y="100.5">LED-TH_BD5.0_RED</text>
<text x="9.7" y="113.2">3</text>
<text x="9.7" y="111.4">1</text>
<text x="26.1" y="111.4">1</text>
<text x="28.8" y="112.1">IN</text>
<text x="34.8" y="112.1">OUT</text>
<text x="39.9" y="111.4">3</text>
<text x="46.1" y="109.4">-TH_BD5.0_RED</text>
<text x="2.8" y="117.2">DC-IN-TH_DC005</text>
<text x="9.7" y="114.9">2</text>
<text x="33.4" y="117.2" transform="rotate(-90 33.4 117.2)">2</text>
<text x="20.7" y="121.7">CAP-D6.3×H5.5</text>
<text x="24.4" y="120.8">TO-220-3_L10.0-W4.5-P2.54-L</text>
<text x="47.2" y="122.5">CAP-D6.3×H5.5</text>
<text x="29.8" y="129">1</text>
<text x="29.8" y="130.8">2</text>
<text x="31.5" y="129.9">GND/ADJ</text>
<text x="31.5" y="131.7">Output Output</text>
<text x="44.2" y="130.8">4</text>
<text x="7.4" y="136.7">C0805 C0805</text>
<text x="28.8" y="136.3">SOT-223-4_L6.5-W3.5-P2.30-LS7.0-BR</text>
<text x="29.8" y="132.6">3</text>
<text x="31.5" y="133.5">Input</text>
</g>
<g font-size="1.1" fill="#00f">
<text x="15.5" y="18" transform="rotate(-90 15.5 18)">VSS</text>
<text x="17.3" y="18" transform="rotate(-90 17.3 18)">VDD</text>
<text x="19.1" y="18" transform="rotate(-90 19.1 18)">VO</text>
<text x="20.8" y="18" transform="rotate(-90 20.8 18)">RS</text>
<text x="22.6" y="18" transform="rotate(-90 22.6 18)">R/W</text>
<text x="24.4" y="18" transform="rotate(-90 24.4 18)">E</text>
<text x="26.1" y="18" transform="rotate(-90 26.1 18)">DB0</text>
<text x="27.9" y="18" transform="rotate(-90 27.9 18)">DB1</text>
<text x="29.6" y="18" transform="rotate(-90 29.6 18)">DB2</text>
<text x="31.4" y="18" transform="rotate(-90 31.4 18)">DB3</text>
<text x="33.2" y="18" transform="rotate(-90 33.2 18)">DB4</text>
<text x="34.9" y="18" transform="rotate(-90 34.9 18)">DB5</text>
<text x="36.7" y="18" transform="rotate(-90 36.7 18)">DB6</text>
<text x="38.5" y="18" transform="rotate(-90 38.5 18)">DB7</text>
<text x="40.2" y="18" transform="rotate(-90 40.2 18)">A</text>
<text x="42" y="18" transform="rotate(-90 42 18)">K</text>
</g>
<g font-size=".9" fill="#00f">
<text x="166.2" y="22.2">1</text>
<text x="168.1" y="22.9">TX</text>
<text x="171.2" y="20.5">ESP8266-01</text>
<text x="177.6" y="22.8">GND</text>
<text x="181" y="22.1">2</text>
<text x="181" y="23.8">4</text>
<text x="166.2" y="24">3</text>
<text x="166.2" y="25.8">5</text>
<text x="166.2" y="27.4">7</text>
<text x="168.1" y="24.7">CH_PD</text>
<text x="168.1" y="26.5">RST</text>
<text x="168.1" y="28.1">VCC</text>
<text x="176.7" y="24.5">GPIO2</text>
<text x="176.7" y="26.3">GPIO0</text>
<text x="178.4" y="28.1">RX</text>
<text x="181" y="25.6">6</text>
<text x="181" y="27.4">8</text>
</g>
</svg>
